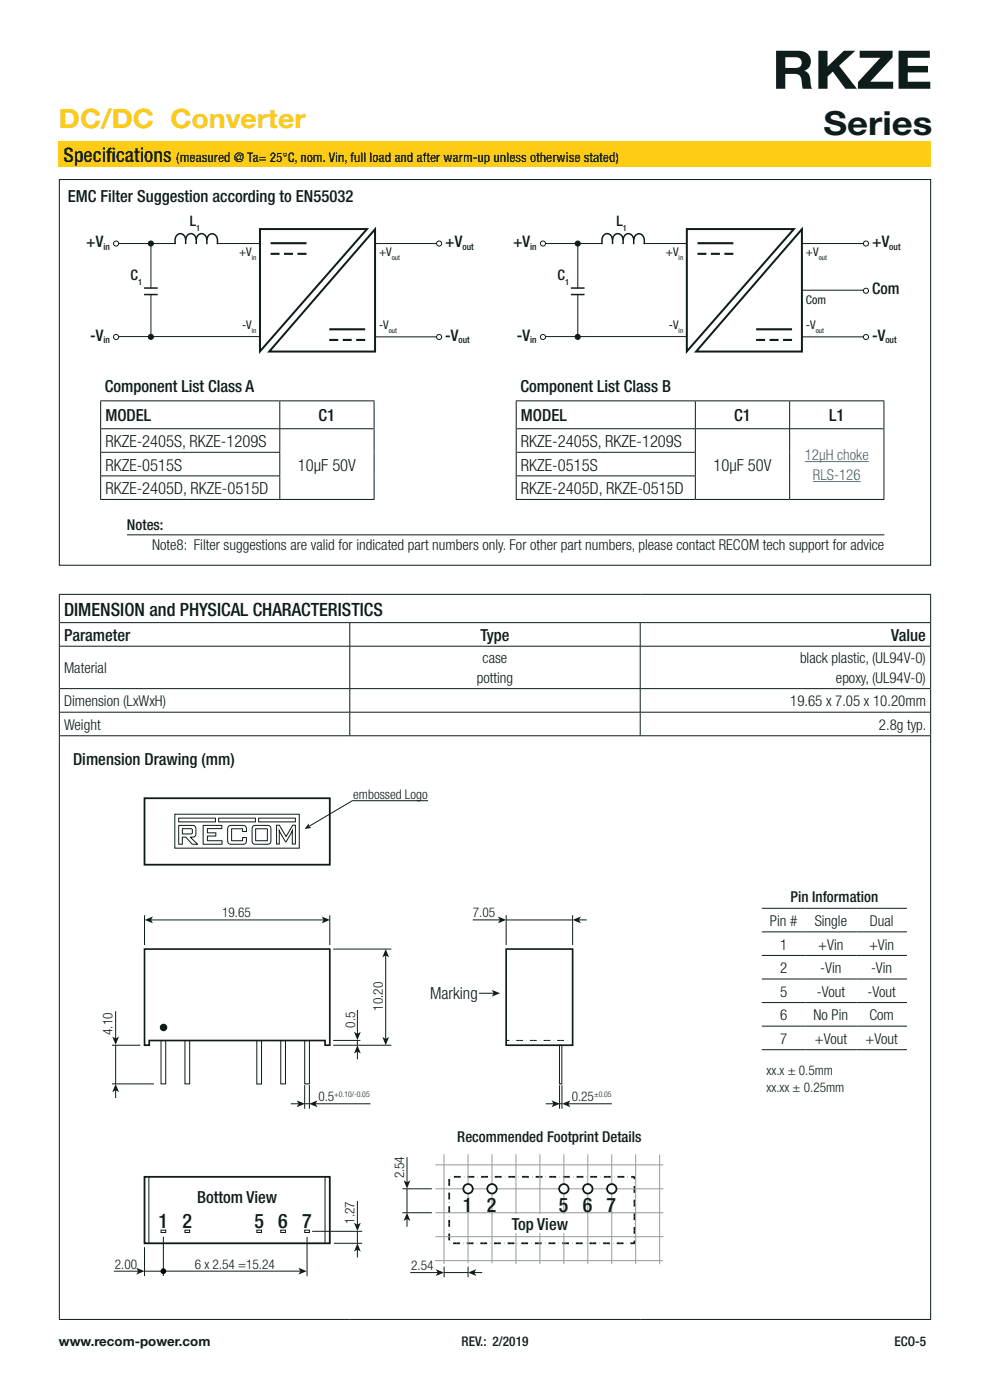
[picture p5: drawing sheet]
<svg xmlns="http://www.w3.org/2000/svg" width="210mm" height="297mm" viewBox="0 0 210 297" stroke-linecap="round" stroke-linejoin="round" font-family="sans-serif">
<path d="M12.5 30h185v5.5h-185z" fill="#fecb15"/>
<g fill="none" stroke="#0e1c1b" stroke-width=".21">
<path d="M12.6 38.1h184.8v81.8h-184.8zM12.5 126.1h185M12.6 126.2v153.6M12.7 132.1h184.6M12.7 137.1h184.6M74.2 132.1v4.9M74.2 137.1v8.9M135.8 132.1v4.9M135.8 137.1v8.9M197.4 126.2v153.6M12.7 146.1h184.6M12.7 151.1h184.6"/>
<path d="M12.7 156.1h184.6M74.2 146.1v4.9M74.2 151.1v4.9M135.8 146.1v4.9M135.8 151.1v4.9M34.2 220.7h1v9.2h-1zM39.2 220.7h1v9.2h-1zM54.5 220.8h1v9.2h-1zM59.6 220.7h1v9.2h-1zM64.6 220.7h1v9.2h-1zM118.7 221.7h.5v8.2h-.5zM12.5 279.9h185"/>
</g>
<path d="M30.7 201.3h39.3v20.4h-1v-1h-37.3v1h-1z" fill="none" stroke="#0e1c1b" stroke-width=".35"/>
<circle cx="34.7" cy="218" r=".62" fill="#0e1c1b"/>
<circle cx="34.7" cy="218" r=".62" fill="none" stroke="#0e1c1b" stroke-width=".35"/>
<g fill="none" stroke="#0e1c1b" stroke-width=".21">
<path d="M30.7 194.1v6.4M70 194.1v6.4M107.4 194.1v6.4M121.5 194.1v6.4M70.7 201.3h12.3M23.7 229.9h8.9M70.7 221.7h12.3M70.7 220.7h5.7M75.8 223v1.7M30.7 264.6v6.1M34.7 262.3v8.4M65.1 262.4v8.3"/>
<path d="M66.2 261.2h10.6M70.9 263.8h5.9"/>
</g>
<path d="M75.8 221.7l.7 1.8-.7-.4-.7 .4z" fill="#0e1c1b"/>
<path d="M101.6 210.7h3.2" fill="none" stroke="#0e1c1b" stroke-width=".21"/>
<path d="M104.3 210l1.8 .7-1.8 .7 .4-.7z" fill="#0e1c1b"/>
<path d="M75.8 214.3v5.1" fill="none" stroke="#0e1c1b" stroke-width=".21"/>
<path d="M75.1 218.9l.7 .4 .7-.4-.7 1.8z" fill="#0e1c1b"/>
<path d="M81.8 202.6v17.9" fill="none" stroke="#0e1c1b" stroke-width=".21"/>
<g fill="#0e1c1b">
<path d="M81.1 220l.7 .4 .7-.4-.7 1.7z"/>
<path d="M81.8 201.3l.7 1.8-.7-.4-.7 .4z"/>
</g>
<path d="M75.8 265v1.8" fill="none" stroke="#0e1c1b" stroke-width=".21"/>
<path d="M75.8 263.8l.7 1.7-.7-.4-.7 .4z" fill="#0e1c1b"/>
<path d="M75.8 254.8v5.1" fill="none" stroke="#0e1c1b" stroke-width=".21"/>
<path d="M75.1 259.4l.7 .4 .7-.4-.7 1.8z" fill="#0e1c1b"/>
<path d="M64.6 230.2v5M64.6 234.1h1M65.6 230.2v5M66.8 234.2h11.8" fill="none" stroke="#0e1c1b" stroke-width=".21"/>
<path d="M65.6 234.2l1.7-.8-.4 .8 .4 .7z" fill="#0e1c1b"/>
<path d="M61.7 234.2h1.7" fill="none" stroke="#0e1c1b" stroke-width=".21"/>
<path d="M62.9 233.4l1.8 .8-1.8 .7 .5-.7z" fill="#0e1c1b"/>
<path d="M118.7 230.2v5M118.7 234.1h.5M119.2 230.2v5M120.5 234.2h9.3" fill="none" stroke="#0e1c1b" stroke-width=".21"/>
<path d="M119.2 234.2l1.8-.8-.4 .8 .4 .7z" fill="#0e1c1b"/>
<path d="M115.8 234.2h1.7" fill="none" stroke="#0e1c1b" stroke-width=".21"/>
<path d="M117 233.4l1.8 .8-1.8 .7 .4-.7z" fill="#0e1c1b"/>
<path d="M107.4 195.2h14.1M122.7 195.2h1.8" fill="none" stroke="#0e1c1b" stroke-width=".21"/>
<path d="M121.5 195.2l1.7-.8-.4 .8 .4 .7z" fill="#0e1c1b"/>
<path d="M100.3 195.2h5.8" fill="none" stroke="#0e1c1b" stroke-width=".21"/>
<path d="M105.6 194.4l1.8 .8-1.8 .7 .4-.7z" fill="#0e1c1b"/>
<path d="M31.9 195.2h36.8" fill="none" stroke="#0e1c1b" stroke-width=".21"/>
<g fill="#0e1c1b">
<path d="M30.7 195.2l1.7-.8-.4 .8 .4 .7z"/>
<path d="M68.2 194.4l1.8 .8-1.8 .7 .5-.7z"/>
</g>
<path d="M34.6 269.7h29.2" fill="none" stroke="#0e1c1b" stroke-width=".21"/>
<path d="M63.3 268.9l1.8 .8-1.8 .7 .4-.7z" fill="#0e1c1b"/>
<g fill="none" stroke="#0e1c1b" stroke-width=".21">
<path d="M37.1 172.7h26.4v7.2h-26.4zM37.9 173.6h7.8v.7l-7.8 .1zM37.9 175.1h2.9a.76 .76 0 0 1 .8 1.1 .97 .97 0 0 1-.8 1.4h-.4l1.5 1.5h-1.1l-1.4-1.5h-.7v1.5h-.8zM38.7 175.8l2 .1v.9l-2 .1zM43.1 175.1h4l-.1 .7h-3v.9h1.8v.6l-1.8 .1v.9l3.1 .1v.7h-4zM46.4 173.6h7.8v.7l-7.8 .1zM48.5 175.3l.5-.2h2.5a.89 .89 0 0 1 .8 1.3h-.8l-.1-.6h-2.3v2.5l2.3 .1 .1-.7h.8v.8l-.2 .4-.3 .2h-3l-.4-.2-.1-.4v-2.8zM53.6 175.3l.6-.2h2.7a.86 .86 0 0 1 .6 1.1v2.3l-.3 .5-3.3 .1-.3-.2-.1-.4v-2.8zM54.2 175.8h2.5v2.5h-2.5zM54.9 173.6h7.7l.1 .7-7.8 .1zM58.7 175.1h.6l1.4 2.4 1.4-2.4h.6v4l-.7-.1v-2.8l-1.4 2.4-1.4-2.4v2.9h-.5zM90.8 169.9h-16.1l-9.3 5.5"/>
<path d="M23.7 221.7h6.1M34.2 261h1v.5h-1zM39.2 261h1v.5h-1zM54.5 261h1v.5h-1zM59.6 261h1v.5h-1zM64.6 261h1v.5h-1z"/>
</g>
<path d="M107.4 201.3h14.1v20.4h-14.1z" fill="none" stroke="#0e1c1b" stroke-width=".35"/>
<path d="M107.4 220.7h13.6" fill="none" stroke="#0e1c1b" stroke-width=".21" stroke-dasharray=".7 .7 0" stroke-linecap="butt"/>
<path d="M30.7 169.3h39.3v14.1h-39.3zM30.7 249.7h39.3v14.1h-39.3z" fill="none" stroke="#0e1c1b" stroke-width=".38"/>
<path d="M95.3 249.7h39.3v14.1h-39.3z" fill="none" stroke="#0e1c1b" stroke-width=".38" stroke-dasharray=".7 .7 0" stroke-linecap="butt"/>
<g fill="none" stroke="#939b9d" stroke-width=".21">
<path d="M92.4 252.2h48.3M92.4 257.3h48.3M92.4 247.1h48.3M94.2 244.9v23.2M99.3 244.9v23.1M104.4 244.9v23.1M109.4 244.9v23.2M114.5 244.9v23.2M119.6 244.9v23.2M124.7 244.9v23.2M129.8 244.9v23.2M134.8 244.9v23.2"/>
<path d="M139.9 244.9v23.3M92.3 267.4h48.3M92.3 262.4h48.4"/>
</g>
<path d="M65.5 174.7v.6l.6 .3-1.5 .3z" fill="#0e1c1b"/>
<path d="M75.8 261.2v2.6M100.5 270h1.8" fill="none" stroke="#0e1c1b" stroke-width=".21"/>
<path d="M99.3 270l1.7-.7-.4 .7 .4 .7z" fill="#0e1c1b"/>
<path d="M87 270h5.9" fill="none" stroke="#0e1c1b" stroke-width=".21"/>
<path d="M92.4 269.3l1.8 .7-1.8 .7 .4-.7z" fill="#0e1c1b"/>
<path d="M86.3 258.5v1.8M94.2 270h5.1M94.2 268.7v2.3M99.3 268.7v2.3" fill="none" stroke="#0e1c1b" stroke-width=".21"/>
<path d="M86.3 257.3l.7 1.7-.7-.4-.7 .4z" fill="#0e1c1b"/>
<path d="M86.3 245.5v5.4" fill="none" stroke="#0e1c1b" stroke-width=".21"/>
<path d="M85.6 250.4l.7 .4 .8-.4-.8 1.8z" fill="#0e1c1b"/>
<path d="M75.8 220.7v1M85.3 252.2h6.3M85.3 257.3h6.3M86.3 252.2v5.1M24.1 269.7h5.3" fill="none" stroke="#0e1c1b" stroke-width=".21"/>
<path d="M28.9 269l1.8 .7-1.8 .7 .4-.7z" fill="#0e1c1b"/>
<path d="M24.5 231.2v1.7M30.7 269.7h4" fill="none" stroke="#0e1c1b" stroke-width=".21"/>
<path d="M24.5 229.9l.7 1.8-.7-.4-.7 .4z" fill="#0e1c1b"/>
<path d="M24.5 214.5v5.9" fill="none" stroke="#0e1c1b" stroke-width=".21"/>
<path d="M23.8 219.9l.7 .4 .7-.4-.7 1.8z" fill="#0e1c1b"/>
<path d="M24.5 221.7v8.2" fill="none" stroke="#0e1c1b" stroke-width=".21"/>
<circle cx="34.7" cy="269.7" r=".5" fill="#000001"/>
<circle cx="34.7" cy="269.7" r=".5" fill="none" stroke="#000001" stroke-width=".21"/>
<circle cx="99.3" cy="252.2" r="1" fill="#fff"/>
<circle cx="99.3" cy="252.2" r="1" fill="none" stroke="#0e1c1b" stroke-width=".38"/>
<circle cx="104.4" cy="252.2" r="1" fill="#fff"/>
<circle cx="104.4" cy="252.2" r="1" fill="none" stroke="#0e1c1b" stroke-width=".38"/>
<circle cx="129.8" cy="252.2" r="1" fill="#fff"/>
<circle cx="129.8" cy="252.2" r="1" fill="none" stroke="#0e1c1b" stroke-width=".38"/>
<circle cx="124.7" cy="252.2" r="1" fill="#fff"/>
<circle cx="124.7" cy="252.2" r="1" fill="none" stroke="#0e1c1b" stroke-width=".38"/>
<circle cx="119.6" cy="252.2" r="1" fill="#fff"/>
<circle cx="119.6" cy="252.2" r="1" fill="none" stroke="#0e1c1b" stroke-width=".38"/>
<path d="M107.9 257.7h13.2v3.9h-13.2z" fill="#fff"/>
<path d="M24.7 51.7h12.6M46 51.7h9.1M25.1 71.4h30M161.6 192.7h30.8M161.6 197.7h30.8M161.6 202.7h30.8M161.6 207.7h30.8M161.6 212.7h30.8M161.6 217.7h30.8M161.6 222.7h30.8M31.6 249.7v14.1M68.9 249.7v14.1" fill="none" stroke="#0e1c1b" stroke-width=".21"/>
<path d="M39.4 50.9a1.15 1.15 0 0 0-1.1-1.3 1.15 1.15 0 0 0-1.2 1.3v.9M41.6 50.9a1.15 1.15 0 0 0-1.1-1.3 1.15 1.15 0 0 0-1.1 1.3v.9M43.9 50.9a1.15 1.15 0 0 0-1.1-1.3 1.15 1.15 0 0 0-1.2 1.3v.9M46.1 51.8a1.9 1.9 0 0 0-.7-2.1 1.18 1.18 0 0 0-1.5 1.3v.8" fill="none" stroke="#0e1c1b" stroke-width=".32"/>
<circle cx="24.6" cy="71.5" r=".54" fill="#fff"/>
<circle cx="24.6" cy="71.5" r=".54" fill="none" stroke="#0e1c1b" stroke-width=".21"/>
<circle cx="24.6" cy="51.7" r=".54" fill="#fff"/>
<circle cx="24.6" cy="51.7" r=".54" fill="none" stroke="#0e1c1b" stroke-width=".21"/>
<circle cx="93.1" cy="71.5" r=".54" fill="#fff"/>
<circle cx="93.1" cy="71.5" r=".54" fill="none" stroke="#0e1c1b" stroke-width=".21"/>
<circle cx="93.1" cy="51.7" r=".54" fill="#fff"/>
<g fill="none" stroke="#0e1c1b" stroke-width=".21">
<path d="M79.6 51.7h13.1M79.6 71.5h13.1"/>
<circle cx="93.1" cy="51.7" r=".54"/>
</g>
<path d="M30.6 61.1h2.8M30.6 62.5h2.8" fill="none" stroke="#0e1c1b" stroke-width=".32"/>
<g fill="#fff" stroke="#0e1c1b" stroke-width=".21">
<path d="M32 62.5v9z"/>
<path d="M32 52.2v8.9z"/>
</g>
<circle cx="32" cy="51.7" r=".54" fill="#0e1c1b"/>
<circle cx="32" cy="51.7" r=".54" fill="none" stroke="#0e1c1b" stroke-width=".21"/>
<circle cx="32" cy="71.5" r=".54" fill="#0e1c1b"/>
<g fill="none" stroke="#0e1c1b" stroke-width=".21">
<path d="M115.2 51.7h12.6M136.5 51.7h9.2M115.7 71.4h30"/>
<circle cx="32" cy="71.5" r=".54"/>
</g>
<path d="M55.1 48.6h22.7l-22.7 25.9zM79.6 48.6v26h-22.5z" fill="none" stroke="#0e1c1b" stroke-width=".42"/>
<path d="M57.4 51.6h7.6M57.4 53.9h1.9M60.3 53.9h1.9M63.1 53.9h1.9M69.8 72.1h1.9M69.8 69.9h7.7M72.7 72.1h1.9M75.6 72.1h1.9" fill="none" stroke="#0e1c1b" stroke-width=".45"/>
<path d="M129.9 50.9a1.15 1.15 0 0 0-1.1-1.3 1.15 1.15 0 0 0-1.1 1.3v.9M132.2 50.9a1.15 1.15 0 0 0-1.1-1.3 1.15 1.15 0 0 0-1.2 1.3v.9M134.4 50.9a1.15 1.15 0 0 0-1.1-1.3 1.15 1.15 0 0 0-1.1 1.3v.9M136.7 51.8a1.9 1.9 0 0 0-.8-2.1 1.18 1.18 0 0 0-1.5 1.3v.8" fill="none" stroke="#0e1c1b" stroke-width=".32"/>
<circle cx="115.2" cy="71.5" r=".54" fill="#fff"/>
<circle cx="115.2" cy="71.5" r=".54" fill="none" stroke="#0e1c1b" stroke-width=".21"/>
<circle cx="115.2" cy="51.7" r=".54" fill="#fff"/>
<circle cx="115.2" cy="51.7" r=".54" fill="none" stroke="#0e1c1b" stroke-width=".21"/>
<circle cx="183.7" cy="71.5" r=".54" fill="#fff"/>
<circle cx="183.7" cy="71.5" r=".54" fill="none" stroke="#0e1c1b" stroke-width=".21"/>
<circle cx="183.7" cy="51.7" r=".54" fill="#fff"/>
<g fill="none" stroke="#0e1c1b" stroke-width=".21">
<path d="M170.1 51.7h13.1M170.1 71.5h13.1"/>
<circle cx="183.7" cy="51.7" r=".54"/>
</g>
<path d="M121.1 61.1h2.9M121.1 62.5h2.9" fill="none" stroke="#0e1c1b" stroke-width=".32"/>
<g fill="#fff" stroke="#0e1c1b" stroke-width=".21">
<path d="M122.6 62.5v9z"/>
<path d="M122.6 52.2v8.9z"/>
</g>
<circle cx="122.5" cy="51.7" r=".54" fill="#0e1c1b"/>
<circle cx="122.5" cy="51.7" r=".54" fill="none" stroke="#0e1c1b" stroke-width=".21"/>
<circle cx="122.5" cy="71.5" r=".54" fill="#0e1c1b"/>
<circle cx="122.5" cy="71.5" r=".54" fill="none" stroke="#0e1c1b" stroke-width=".21"/>
<path d="M145.7 48.6h22.7l-22.7 25.9zM170.1 48.6v26h-22.4z" fill="none" stroke="#0e1c1b" stroke-width=".42"/>
<path d="M147.9 51.6h7.7M147.9 53.9h1.9M150.8 53.9h1.9M153.7 53.9h1.9M160.4 69.9h7.6M160.4 72.1h1.9M163.2 72.1h2M166.1 72.1h1.9" fill="none" stroke="#0e1c1b" stroke-width=".45"/>
<circle cx="183.7" cy="61.7" r=".54" fill="#fff"/>
<g fill="none" stroke="#0e1c1b" stroke-width=".21">
<path d="M170.1 61.6h13.1M21.3 85h58.1M21.4 85.1v20.8M21.4 91h57.9M21.4 96h38M59.4 85.1v5.8M59.4 91v4.9M59.4 96v4.9M79.4 85.1v20.8M109.4 85h78.2M109.5 85.1v20.8M109.6 91h77.8"/>
<path d="M109.6 96h37.9M147.5 85.1v5.8M147.5 91v4.9M147.5 96v4.9M167.5 85.1v5.8M167.5 91v14.9M187.5 85.1v20.8M21.3 106h58.1M21.4 101h38M26.9 113.5h160.7M59.4 101v4.9M109.4 106h78.2"/>
<path d="M109.6 101h37.9M147.5 101v4.9"/>
<circle cx="183.7" cy="61.7" r=".54"/>
</g>
<path d="M170.7 97.9h13.6M172.5 102.2h10" fill="none" stroke="#1964af" stroke-width=".21"/>
<text font-size="11.3" fill="#0e1c1b" x="163.8" y="18.8">RKZE</text>
<text font-size="7.1" fill="#0e1c1b" x="174.7" y="28.7">Series</text>
<text font-size="5.6" fill="#fecb15" x="12.5" y="27.2">DC/DC Converter</text>
<g font-size="4.2" fill="#0e1c1b">
<text x="13.5" y="34.4">Specif</text>
<text x="22.5" y="34.4">ications</text>
<text x="98.2" y="257.1">1</text>
<text x="103.3" y="257.1">2</text>
<text x="118.5" y="257.1">5</text>
<text x="123.6" y="257.1">6</text>
<text x="128.7" y="257.1">7</text>
<text x="33.6" y="260.4">1</text>
<text x="38.7" y="260.4">2</text>
<text x="54" y="260.4">5</text>
<text x="59" y="260.4">6</text>
<text x="64.1" y="260.4">7</text>
</g>
<text font-size="3.9" fill="#0e1c1b" x="13.6" y="130.6">DIMENSION and PHYSICAL CHARACTERISTICS</text>
<g font-size="3.5" fill="#0e1c1b">
<text x="14.4" y="42.8">EMC Filter Suggestion according to EN55032</text>
<text x="22.3" y="83.1">Component List Class A</text>
<text x="110.4" y="83.1">Component List Class B</text>
<text x="22.4" y="89.4">MODEL</text>
<text x="67.6" y="89.4">C1</text>
<text x="110.5" y="89.4">MODEL</text>
<text x="155.7" y="89.4">C1</text>
<text x="175.9" y="89.4">L1</text>
<text x="22.4" y="94.9">RKZE-2405S, RKZE-1209S</text>
<text x="110.5" y="94.9">RKZE-2405S, RKZE-1209S</text>
<text x="22.4" y="99.9">RKZE-0515S</text>
<text x="63.2" y="99.9">10µF 50V</text>
<text x="110.5" y="99.9">RKZE-0515S</text>
<text x="151.3" y="99.9">10µF 50V</text>
<text x="22.4" y="104.9">RKZE-2405D, RKZE-0515D</text>
<text x="110.5" y="104.9">RKZE-2405D, RKZE-0515D</text>
<text x="13.6" y="136">Parameter</text>
<text x="101.9" y="136">Type</text>
<text x="189" y="136">Value</text>
<text x="15.5" y="162.3">Dimension Drawing (mm)</text>
<text x="91.2" y="211.9">Marking</text>
<text x="41.8" y="255.3">Bottom View</text>
<text x="108.6" y="260.9">Top View</text>
</g>
<g font-size="3.4" fill="#0e1c1b">
<text x="18.3" y="52.4">+V</text>
<text x="94.5" y="52.4">+V</text>
<text x="108.8" y="52.4">+V</text>
<text x="185" y="52.4">+V</text>
<text x="185" y="62.4">Com</text>
<text x="19.1" y="72.3">-V</text>
<text x="94.5" y="72.3">-V</text>
<text x="109.7" y="72.3">-V</text>
<text x="185" y="72.3">-V</text>
</g>
<g font-size="3.2" fill="#1964af">
<text x="170.7" y="97.6">12µH choke</text>
<text x="172.5" y="101.8">RLS-126</text>
</g>
<g font-size="3.2" fill="#0e1c1b">
<text x="26.9" y="112.4">Notes:</text>
<text x="32.3" y="116.6">Note8: Filter suggestions are valid for indicated part numbers only. For other part numbers, please contact RECOM tech support for advice</text>
<text x="13.6" y="142.9">Material</text>
<text x="102.4" y="140.7">case</text>
<text x="169.7" y="140.7">black plastic, (UL94V-0)</text>
<text x="13.6" y="149.9">Dimension (LxWxH)</text>
<text x="101.2" y="145">potting</text>
<text x="167.6" y="149.9">19.65 x 7.05 x 10.20mm</text>
<text x="177.3" y="145">epoxy, (UL94V-0)</text>
<text x="13.6" y="154.9">Weight</text>
<text x="186.4" y="154.9">2.8g typ.</text>
<text x="167.7" y="191.4">Pin Information</text>
<text x="163.3" y="196.5">Pin #</text>
<text x="172.8" y="196.5">Single</text>
<text x="184.5" y="196.5">Dual</text>
<text x="165.5" y="201.5">1</text>
<text x="173.6" y="201.5">+Vin</text>
<text x="184.3" y="201.5">+Vin</text>
<text x="165.5" y="206.5">2</text>
<text x="174" y="206.5">-Vin</text>
<text x="184.8" y="206.5">-Vin</text>
<text x="165.5" y="211.5">5</text>
<text x="173.3" y="211.5">-Vout</text>
<text x="184" y="211.5">-Vout</text>
<text x="165.5" y="216.5">6</text>
<text x="165.5" y="221.5">7</text>
<text x="172.6" y="216.5">No Pin</text>
<text x="172.8" y="221.5">+Vout</text>
<text x="183.6" y="221.5">+Vout</text>
<text x="184.4" y="216.5">Com</text>
<text x="97" y="242.3">Recommended Footprint Details</text>
</g>
<g font-size="3.1" fill="#0e1c1b">
<text x="40.2" y="48">L</text>
<text x="130.8" y="48">L</text>
<text x="27.7" y="59.5">C</text>
<text x="118.3" y="59.5">C</text>
</g>
<g font-size="2.8" fill="#0e1c1b">
<text x="37.4" y="34.4">(measured @ Ta= 25°C, nom. Vin, full load and after warm-up unless otherwise stated)</text>
<text x="74.9" y="169.5">embossed Logo</text>
<text x="47.1" y="194.5">19.65</text>
<text x="100.3" y="194.6">7.05</text>
<text x="81.2" y="214.4" transform="rotate(-90 81.2 214.4)">10.20</text>
<text x="23.9" y="219.6" transform="rotate(-90 23.9 219.6)">4.10</text>
<text x="75.3" y="218.1" transform="rotate(-90 75.3 218.1)">0.5</text>
<text x="67.5" y="233.6">0.5</text>
<text x="121.3" y="233.6">0.25</text>
<text x="162.6" y="228">xx.x ± 0.5mm</text>
<text x="162.6" y="231.6">xx.xx ± 0.25mm</text>
<text x="85.8" y="250" transform="rotate(-90 85.8 250)">2.54</text>
<text x="75.2" y="259.6" transform="rotate(-90 75.2 259.6)">1.27</text>
<text x="24.4" y="269.2">2.00</text>
<text x="41.3" y="269.1">6 x 2.54 =15.24</text>
<text x="87.2" y="269.4">2.54</text>
<text x="12.5" y="285.6">www.recom-power.com</text>
<text x="97.9" y="285.6">REV.: 2/2019</text>
<text x="189.8" y="285.6">ECO-5</text>
</g>
<g font-size="2.5" fill="#0e1c1b">
<text x="50.7" y="54.4">+V</text>
<text x="80.4" y="54.4">+V</text>
<text x="141.3" y="54.4">+V</text>
<text x="171" y="54.4">+V</text>
<text x="171" y="64.4">Com</text>
<text x="51.3" y="69.8">-V</text>
<text x="80.4" y="69.8">-V</text>
<text x="141.9" y="69.8">-V</text>
<text x="171" y="69.8">-V</text>
</g>
<g font-size="2" fill="#0e1c1b">
<text x="21.9" y="52.9">in</text>
<text x="98.1" y="52.9">out</text>
<text x="112.5" y="52.9">in</text>
<text x="188.6" y="52.9">out</text>
<text x="21.9" y="72.8">in</text>
<text x="97.3" y="72.8">out</text>
<text x="112.5" y="72.8">in</text>
<text x="187.8" y="72.8">out</text>
</g>
<g font-size="1.8" fill="#0e1c1b">
<text x="41.6" y="49">1</text>
<text x="132.2" y="49">1</text>
<text x="29.3" y="60.5">1</text>
<text x="119.9" y="60.5">1</text>
</g>
<g font-size="1.6" fill="#0e1c1b">
<text x="70.9" y="232.6">+0.10/-0.05</text>
<text x="126" y="232.6">±0.05</text>
</g>
<g font-size="1.5" fill="#0e1c1b">
<text x="53.4" y="55.2">in</text>
<text x="83.1" y="55.2">out</text>
<text x="144" y="55.2">in</text>
<text x="173.7" y="55.2">out</text>
<text x="53.4" y="70.7">in</text>
<text x="82.5" y="70.7">out</text>
<text x="144" y="70.7">in</text>
<text x="173" y="70.7">out</text>
</g>
</svg>
